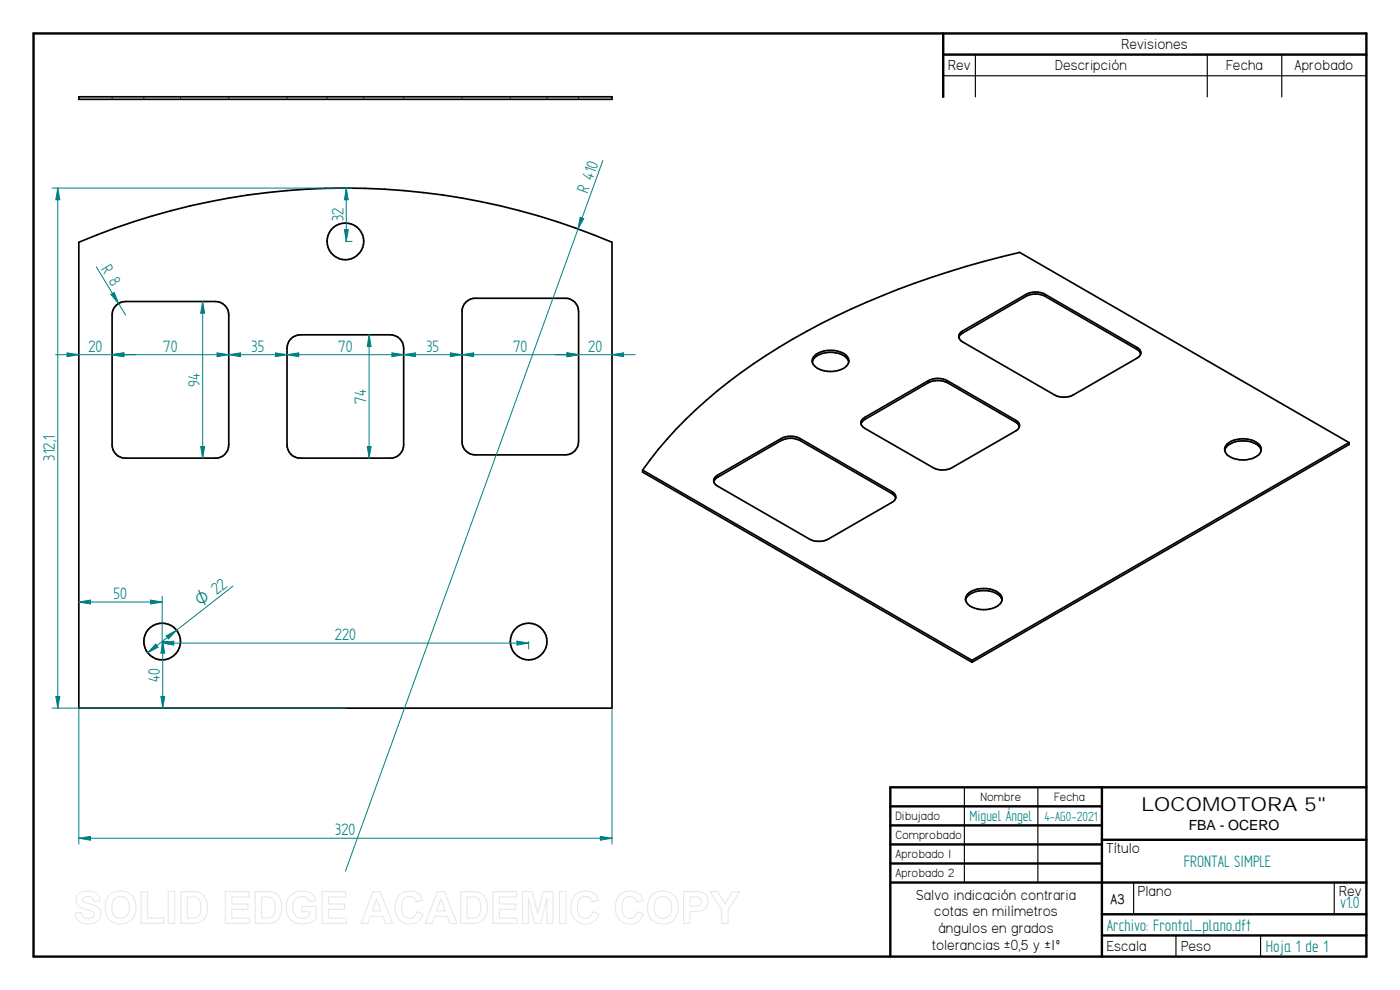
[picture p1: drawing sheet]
<svg xmlns="http://www.w3.org/2000/svg" width="420mm" height="297mm" viewBox="0 0 420 297" stroke-linecap="round" stroke-linejoin="round" font-family="sans-serif">
<g fill="none" stroke="#000" stroke-width=".72">
<path d="M10.1 10h400v277h-400zM283.1 10v19.1M283.1 16.4h127M330.7 236.2v50.8M410.1 236.2h-142.9v50.8M267.2 241.9h63.5M267.2 247.6h63.5M267.2 253.4h63.5M267.2 259.1h63.5M330.7 252h79.4M267.2 264.8h142.9M330.7 274.3h79.4"/>
<path d="M330.7 280.7h79.4"/>
</g>
<path d="M292.7 16.4v12.7M362.3 16.4v12.7M384.7 16.4v12.7M283.1 22.7h127M289.4 236.2v28.6M311.5 236.2v28.6M340.2 264.9v9.4M400.4 264.9v9.4M352.9 280.7v6.3M378.3 280.7v6.3" fill="none" stroke="#000" stroke-width=".34"/>
<g fill="none" stroke="#000" stroke-width=".51">
<path d="M23.7 29h160v.8h-160zM23.7 72.7a205 205 0 0 1 160 0v139.8h-160zM34.8 91.7a3.9 3.9 0 0 1 2.9-1.2h27a4 4 0 0 1 4 4v39a4 4 0 0 1-4 4h-27a4 4 0 0 1-4.1-4v-39a3.9 3.9 0 0 1 1.2-2.8zM139.8 90.6a4.1 4.1 0 0 1 2.9-1.1h27a3.9 3.9 0 0 1 3.9 4v39a4 4 0 0 1-3.9 4h-27a4 4 0 0 1-4-4v-39a4.1 4.1 0 0 1 1.1-2.9zM288.4 99.7l19.6-11.4a6.3 6.3 0 0 1 5.6 0l27.6 15.9a1.71 1.71 0 0 1 1.2 1.7 1.71 1.71 0 0 1-1.2 1.6l-19.1 11a6.2 6.2 0 0 1-5.6 0l-27.6-15.9a1.66 1.66 0 0 1-.5-2.9zM87.3 101.6a4.4 4.4 0 0 1 2.9-1.1h27a4 4 0 0 1 3.9 4v29a4 4 0 0 1-3.9 4h-27a4 4 0 0 1-4.1-4v-29a4.4 4.4 0 0 1 1.2-2.9zM243.8 108.6a5 5 0 0 1 5-2.9 6.3 6.3 0 0 1 5.7 2.3l.2 .6M244.5 106.7a8 8 0 0 1 9.5 0 2.39 2.39 0 0 1-1.2 4 7.7 7.7 0 0 1-8.7-1.4 1.98 1.98 0 0 1 .4-2.6zM287.7 101.3l.2-.5 1-.9 19.1-11a6.3 6.3 0 0 1 5.6 0l27.6 15.9 .5 .4 .6 1M258.4 127.2l.6-1 .5-.3 19.1-11.1a6.7 6.7 0 0 1 5.7 0l20.5 11.9 .5 .3 .6 1M259 125.6l19.6-11.4a6.3 6.3 0 0 1 5.7 0l20.5 11.9a1.71 1.71 0 0 1 1.2 1.6 1.71 1.71 0 0 1-1.2 1.6l-19.1 11a6.2 6.2 0 0 1-5.6 0l-20.6-11.8a1.68 1.68 0 0 1-.5-2.9zM367.6 135.1a4.9 4.9 0 0 1 5-2.8 6.2 6.2 0 0 1 5.7 2.3l.2 .5"/>
<path d="M368.2 133.3a7.7 7.7 0 0 1 10 .4 2.39 2.39 0 0 1-1.7 3.5 7.7 7.7 0 0 1-8.6-1.3 2.02 2.02 0 0 1 .3-2.6zM404.9 132.8l-113.2 65.3M404.9 132.8v.6l-113.2 65.3M404.9 132.8l-98.9-57.1a245.8 245.8 0 0 0-72.2 28.5 138 138 0 0 0-40.9 36.9M192.9 141.1v.5l98.8 57.1M192.9 141.1l98.8 57M214.2 144.5l.6-.9 .5-.4 19.1-11a6.3 6.3 0 0 1 5.7 0l27.6 15.9 .9 .8 .2 .5M214.8 143l19.6-11.4a6.3 6.3 0 0 1 5.7 0l27.6 15.9a1.71 1.71 0 0 1 1.1 1.6 1.71 1.71 0 0 1-1.1 1.6l-19.1 11.1a6.2 6.2 0 0 1-5.7 0l-27.6-16a1.65 1.65 0 0 1-.5-2.8zM290.5 178.1a8 8 0 0 1 9.5 0 2.17 2.17 0 0 1-.5 3.7 8.1 8.1 0 0 1-9-.5 2.11 2.11 0 0 1 0-3.2zM289.8 180a4.9 4.9 0 0 1 5-2.8 6.2 6.2 0 0 1 5.8 2.3l.1 .5M291.7 198.1v.6"/>
<circle cx="103.7" cy="72.4" r="5.5"/>
<circle cx="48.7" cy="192.5" r="5.5"/>
<circle cx="158.7" cy="192.5" r="5.5"/>
</g>
<g fill="none" stroke="#000" stroke-width=".3">
<path d="M33.6 29v.3M33.6 29.6v.2M43.2 29v.3M43.2 29.5v.3M54.2 29v.3M54.2 29.6v.2M68.7 29v.3M68.7 29.6v.2M86.1 29v.3M86.1 29.6v.2M98.2 29v.3M98.2 29.5v.3"/>
<path d="M109.2 29v.3M109.2 29.6v.2M121.1 29v.3M121.1 29.6v.2M138.7 29v.3M138.7 29.6v.2M153.2 29v.3M153.2 29.5v.3M164.2 29v.3M164.2 29.6v.2M173.6 29v.3M173.6 29.6v.2"/>
<path d="M288.9 99.5v.2M308 88.4v.3M313.6 88.4v.3M278.6 114.4v.2M284.3 114.4v.2M341.2 104.4v.2M234.4 131.7v.3M240.1 131.7v.3M259.5 125.4v.2M304.8 126.2v.3M215.3 142.7v.3M267.7 147.7v.2"/>
</g>
<path d="M23.7 212.5v40.8M183.7 212.5v40.8M180.2 251l3.5 .5-3.5 .6z" fill="none" stroke="#008080" stroke-width=".3"/>
<path d="M180.2 251l3.5 .5-3.5 .6z" fill="#008080"/>
<path d="M23.7 251.5l3.5-.5v1.1z" fill="none" stroke="#008080" stroke-width=".3"/>
<path d="M23.7 251.5l3.5-.5v1.1z" fill="#008080"/>
<path d="M69.9 175.9l-25.6 20M46.7 193.3l.7 .9-3.1 1.7zM23.7 251.5h160" fill="none" stroke="#008080" stroke-width=".3"/>
<path d="M46.7 193.3l.7 .9-3.1 1.7z" fill="#008080"/>
<path d="M49.9 190.8l3.1-1.7-2.4 2.6z" fill="none" stroke="#008080" stroke-width=".3"/>
<path d="M49.9 190.8l3.1-1.7-2.4 2.6z" fill="#008080"/>
<path d="M48.7 178.9v13.6M23.7 180.6l3.5-.6v1.2z" fill="none" stroke="#008080" stroke-width=".3"/>
<path d="M23.7 180.6l3.5-.6v1.2z" fill="#008080"/>
<path d="M45.2 180l3.5 .6-3.5 .6z" fill="none" stroke="#008080" stroke-width=".3"/>
<path d="M45.2 180l3.5 .6-3.5 .6z" fill="#008080"/>
<path d="M23.7 180.6h25M48.7 192.5h1.9M48.8 192.5l.6 3.5h-1.1z" fill="none" stroke="#008080" stroke-width=".3"/>
<path d="M48.8 192.5l.6 3.5h-1.1z" fill="#008080"/>
<path d="M48.3 209h1.1l-.6 3.5z" fill="none" stroke="#008080" stroke-width=".3"/>
<path d="M48.3 209h1.1l-.6 3.5z" fill="#008080"/>
<path d="M48.7 193l3.4-.6v1.1zM48.7 192.5v2.2M48.8 192.5v20M158.7 192.5v2.2" fill="none" stroke="#008080" stroke-width=".3"/>
<path d="M48.7 193l3.4-.6v1.1z" fill="#008080"/>
<path d="M155.1 192.4l3.6 .6-3.6 .5z" fill="none" stroke="#008080" stroke-width=".3"/>
<path d="M155.1 192.4l3.6 .6-3.6 .5z" fill="#008080"/>
<path d="M15.6 56.4h88.1M17.3 56.4l.6 3.5h-1.1zM48.7 193h110M15.6 212.5h88.1" fill="none" stroke="#008080" stroke-width=".3"/>
<path d="M17.3 56.4l.6 3.5h-1.1z" fill="#008080"/>
<path d="M16.8 209h1.1l-.6 3.5z" fill="none" stroke="#008080" stroke-width=".3"/>
<path d="M16.8 209h1.1l-.6 3.5z" fill="#008080"/>
<path d="M17.3 56.4v156.1M103.7 56.4h2M103.9 56.4l.6 3.5h-1.1zM103.7 72.4h2" fill="none" stroke="#008080" stroke-width=".3"/>
<path d="M103.9 56.4l.6 3.5h-1.1z" fill="#008080"/>
<path d="M103.4 68.9h1.1l-.6 3.5z" fill="none" stroke="#008080" stroke-width=".3"/>
<path d="M103.4 68.9h1.1l-.6 3.5z" fill="#008080"/>
<path d="M103.9 56.4v16M180.9 48.2l-77.2 213.2M174.1 65.2l1.1 .4-1.7 3.1z" fill="none" stroke="#008080" stroke-width=".3"/>
<path d="M174.1 65.2l1.1 .4-1.7 3.1z" fill="#008080"/>
<path d="M20.1 105.9l3.6 .5-3.6 .6z" fill="none" stroke="#008080" stroke-width=".3"/>
<path d="M20.1 105.9l3.6 .5-3.6 .6z" fill="#008080"/>
<path d="M33.6 106.4l3.6-.5v1.1z" fill="none" stroke="#008080" stroke-width=".3"/>
<path d="M33.6 106.4l3.6-.5v1.1z" fill="#008080"/>
<path d="M16.7 106.4h24M33.6 106.4l3.6-.5v1.1z" fill="none" stroke="#008080" stroke-width=".3"/>
<path d="M33.6 106.4l3.6-.5v1.1z" fill="#008080"/>
<path d="M65.1 105.9l3.6 .5-3.6 .6z" fill="none" stroke="#008080" stroke-width=".3"/>
<path d="M65.1 105.9l3.6 .5-3.6 .6z" fill="#008080"/>
<path d="M33.6 106.4h35.1M68.7 106.4l3.5-.5v1.1z" fill="none" stroke="#008080" stroke-width=".3"/>
<path d="M68.7 106.4l3.5-.5v1.1z" fill="#008080"/>
<path d="M82.7 105.9l3.4 .5-3.4 .6z" fill="none" stroke="#008080" stroke-width=".3"/>
<path d="M82.7 105.9l3.4 .5-3.4 .6z" fill="#008080"/>
<path d="M68.7 106.4h17.4M86.1 106.4l3.6-.5v1.1z" fill="none" stroke="#008080" stroke-width=".3"/>
<path d="M86.1 106.4l3.6-.5v1.1z" fill="#008080"/>
<path d="M117.6 105.9l3.5 .5-3.5 .6z" fill="none" stroke="#008080" stroke-width=".3"/>
<path d="M117.6 105.9l3.5 .5-3.5 .6z" fill="#008080"/>
<path d="M86.1 106.4h35M121.1 106.4l3.6-.5v1.1z" fill="none" stroke="#008080" stroke-width=".3"/>
<path d="M121.1 106.4l3.6-.5v1.1z" fill="#008080"/>
<path d="M135.2 105.9l3.5 .5-3.5 .6z" fill="none" stroke="#008080" stroke-width=".3"/>
<path d="M135.2 105.9l3.5 .5-3.5 .6z" fill="#008080"/>
<path d="M121.1 106.4h17.6M138.7 106.4l3.4-.5v1.1z" fill="none" stroke="#008080" stroke-width=".3"/>
<path d="M138.7 106.4l3.4-.5v1.1z" fill="#008080"/>
<path d="M170.2 105.9l3.4 .5-3.4 .6z" fill="none" stroke="#008080" stroke-width=".3"/>
<path d="M170.2 105.9l3.4 .5-3.4 .6z" fill="#008080"/>
<path d="M138.7 106.4h34.9M170.2 105.9l3.4 .5-3.4 .6z" fill="none" stroke="#008080" stroke-width=".3"/>
<path d="M170.2 105.9l3.4 .5-3.4 .6z" fill="#008080"/>
<path d="M183.7 106.4l3.4-.5v1.1z" fill="none" stroke="#008080" stroke-width=".3"/>
<path d="M183.7 106.4l3.4-.5v1.1z" fill="#008080"/>
<path d="M28.9 80.1l8.8 14.4M33.3 88.3l1-.5 1.3 3.3zM166.7 106.4h24" fill="none" stroke="#008080" stroke-width=".3"/>
<path d="M33.3 88.3l1-.5 1.3 3.3z" fill="#008080"/>
<path d="M60.8 90.5l.6 3.5h-1.2z" fill="none" stroke="#008080" stroke-width=".3"/>
<path d="M60.8 90.5l.6 3.5h-1.2z" fill="#008080"/>
<path d="M60.2 134h1.2l-.6 3.5z" fill="none" stroke="#008080" stroke-width=".3"/>
<path d="M60.2 134h1.2l-.6 3.5z" fill="#008080"/>
<path d="M60.8 90.5v47M110.8 100.5l.6 3.5h-1.2z" fill="none" stroke="#008080" stroke-width=".3"/>
<path d="M110.8 100.5l.6 3.5h-1.2z" fill="#008080"/>
<path d="M110.2 134h1.2l-.6 3.5z" fill="none" stroke="#008080" stroke-width=".3"/>
<path d="M110.2 134h1.2l-.6 3.5z" fill="#008080"/>
<path d="M110.8 100.5v37" fill="none" stroke="#008080" stroke-width=".3"/>
<g fill="none" stroke="#e6e6e6" stroke-width=".3">
<path d="M23.5 268.3a4.5 4.5 0 0 1 6.2 .6l.3 1.4-1.9 .1a1.83 1.83 0 0 0-1.5-1.4 1.83 1.83 0 0 0-1.9 .9v.2a3.3 3.3 0 0 0 2.6 1.2 2.99 2.99 0 0 1 3 3.1 2.99 2.99 0 0 1-3.4 2.8 3.6 3.6 0 0 1-4.4-3.3l1.8-.1a2.1 2.1 0 0 0 1.8 1.8 2.1 2.1 0 0 0 2.3-1.3 1.39 1.39 0 0 0-1.5-1.2 5.4 5.4 0 0 1-3.8-1.9 2.66 2.66 0 0 1 .4-2.9zM32.9 268.6a4.8 4.8 0 0 1 5.8-.6 4.8 4.8 0 0 1 2 5.5 4.7 4.7 0 0 1-5.7 3.6 4.7 4.7 0 0 1-3.4-5.9l.4-1.3zM34.3 269.8a2.67 2.67 0 0 1 3.2-.5 2.67 2.67 0 0 1 1.3 2.9 2.7 2.7 0 0 1-2.6 3.4 2.7 2.7 0 0 1-2.6-3.4l.2-1.6zM42.4 267.6h1.9v7.9h4.8v1.6h-6.7zM50.5 267.5h1.9v9.6h-1.9zM54.3 267.5h3.5a4 4 0 0 1 4.4 4.4 4.2 4.2 0 0 1-4.3 5.2h-3.6zM56.2 269.1a4.5 4.5 0 0 1 3.3 .5 4.9 4.9 0 0 1-.2 5.5l-1 .3-2.1 .1zM67.6 267.5h7.1v1.6h-5.1v2.1h4.8v1.6h-4.8v2.7h5.3v1.6h-7.3zM76.6 267.5h3.5a4 4 0 0 1 4.5 4.4 4.2 4.2 0 0 1-4.4 5.2h-3.6zM78.5 269.1a4.5 4.5 0 0 1 3.3 .5 4.9 4.9 0 0 1-.2 5.5l-1 .3-2.1 .1zM87.1 268.7a5.1 5.1 0 0 1 7.1 .1l.6 1.4-1.9 .3a2.65 2.65 0 0 0-3.3-1.4 2.65 2.65 0 0 0-1.7 3.1 2.97 2.97 0 0 0 1.5 3.1 2.97 2.97 0 0 0 3.5-.6v-1.1h-2.2v-1.7h4.2v3.9a5.7 5.7 0 0 1-8.2-.6 5.8 5.8 0 0 1 .4-6.5zM96.6 267.5h7.1v1.6h-5.1v2.1h4.8v1.6h-4.8v2.7h5.3v1.6h-7.3z"/>
<path d="M112 267.5h2.1l3.7 9.6h-2.1l-.8-2.2h-3.7l-.8 2.2h-2.1zM113 269.7l1.3 3.6h-2.6zM119.8 268.6a4.2 4.2 0 0 1 7.1 1.5l-1.9 .5a2.25 2.25 0 0 0-2.7-1.6 2.25 2.25 0 0 0-1.7 2.6 3.4 3.4 0 0 0 1.5 3.9 2.25 2.25 0 0 0 3-1.9l1.8 .6a4.3 4.3 0 0 1-5 2.9 4.3 4.3 0 0 1-3.3-4.7l.4-2.4zM131.3 267.5h2.1l3.7 9.6h-2.1l-.8-2.2h-3.7l-.8 2.2h-2.1zM132.3 269.7l1.3 3.6h-2.5zM138.2 267.5h3.6a4 4 0 0 1 4.4 4.4 4.2 4.2 0 0 1-4.4 5.2h-3.6zM140.2 269.1a4.5 4.5 0 0 1 3.3 .5 4.9 4.9 0 0 1-.2 5.5l-1 .3-2.1 .1zM147.9 267.5h7.1v1.6h-5.2v2.1h4.9v1.6h-4.9v2.7h5.4v1.6h-7.3zM156.8 267.5h2.9l1.7 6.5 1.7-6.5h2.9v9.6h-1.8v-7.6l-1.9 7.6h-1.9l-1.8-7.6v7.6h-1.8zM167.9 267.5h2v9.6h-2zM172.5 268.6a4.2 4.2 0 0 1 7.1 1.5l-1.9 .5a2.25 2.25 0 0 0-2.6-1.6 2.25 2.25 0 0 0-1.8 2.6 3.4 3.4 0 0 0 1.6 3.9 2.25 2.25 0 0 0 3-1.9l1.8 .6a4.3 4.3 0 0 1-5 2.9 4.3 4.3 0 0 1-3.4-4.7l.4-2.4zM185.9 268.6a4.2 4.2 0 0 1 7.1 1.5l-1.9 .5a2.25 2.25 0 0 0-2.7-1.6 2.25 2.25 0 0 0-1.7 2.6 3.4 3.4 0 0 0 1.6 3.9 2.25 2.25 0 0 0 3-1.9l1.8 .6a4.3 4.3 0 0 1-5 2.9 4.3 4.3 0 0 1-3.4-4.7l.4-2.4z"/>
<path d="M195.7 268.6a4.8 4.8 0 0 1 5.8-.6 4.8 4.8 0 0 1 2 5.5 4.7 4.7 0 0 1-5.8 3.6 4.7 4.7 0 0 1-3.3-5.9l.4-1.3zM197.1 269.8a2.67 2.67 0 0 1 3.1-.5 2.67 2.67 0 0 1 1.4 2.9 2.7 2.7 0 0 1-2.6 3.4 2.7 2.7 0 0 1-2.7-3.4l.3-1.6zM205.1 267.5h3.1a3.6 3.6 0 0 1 3.9 1.4 3.1 3.1 0 0 1-.1 3.3 3.1 3.1 0 0 1-3.2 1.3h-1.7v3.6h-2zM207.1 269.1a3.9 3.9 0 0 1 3.1 .5 1.44 1.44 0 0 1 0 1.7 1.44 1.44 0 0 1-1.5 .6h-1.6zM213.1 267.5h2.2l2.3 3.7 2.2-3.7h2.2l-3.5 5.5v4.1h-1.9v-4.1z"/>
</g>
<text font-size="5.8" x="342.5" y="243.3">LOCOMOTORA 5&quot;</text>
<g font-size="5.6" fill="#008080">
<text x="176.3" y="58.2" transform="rotate(-70 176.3 58.2)">R 410</text>
<text x="103.1" y="66.4" transform="rotate(-90 103.1 66.4)">32</text>
<text x="30.3" y="80.6" transform="rotate(59 30.3 80.6)">R 8</text>
<text x="26.5" y="105.6">20</text>
<text x="49" y="105.6">70</text>
<text x="75.5" y="105.6">35</text>
<text x="101.5" y="105.6">70</text>
<text x="128" y="105.6">35</text>
<text x="154" y="105.6">70</text>
<text x="176.6" y="105.6">20</text>
<text x="59.9" y="116.1" transform="rotate(-90 59.9 116.1)">94</text>
<text x="109.9" y="121.1" transform="rotate(-90 109.9 121.1)">74</text>
<text x="16.5" y="138.2" transform="rotate(-90 16.5 138.2)">312,1</text>
<text x="34.1" y="179.7">50</text>
<text x="100.5" y="192.1">220</text>
<text x="48" y="204.6" transform="rotate(-90 48 204.6)">40</text>
<text x="100.6" y="250.7">320</text>
<text x="355.3" y="260.3">FRONTAL SIMPLE</text>
<text x="402.3" y="272.6">v1.0</text>
<text x="332.2" y="279.2">Archivo: Frontal_plano.dft</text>
<text x="379.8" y="285.6">Hoja 1 de 1</text>
</g>
<text font-size="5.4" fill="#008080" x="60.3" y="182.2" transform="rotate(-38 60.3 182.2)">O 22</text>
<text font-size="5.1" fill="#008080" x="290.9" y="246.4">Miguel Ángel</text>
<g font-size="4.9">
<text x="336.6" y="14.7">Revisiones</text>
<text x="284.6" y="21.1">Rev</text>
<text x="316.7" y="21.1">Descripción</text>
<text x="368" y="21.1">Fecha</text>
<text x="388.5" y="21.1">Aprobado</text>
<text x="332" y="256">Título</text>
<text x="274.9" y="269.9">Salvo indicación contraria</text>
<text x="341.5" y="268.8">Plano</text>
<text x="401.9" y="268.8">Rev</text>
<text x="280.4" y="274.9">cotas en milímetros</text>
<text x="281.6" y="280">ángulos en grados</text>
<text x="279.6" y="284.9">tolerancias ±0,5 y ±1º</text>
<text x="332.2" y="285.4">Escala</text>
<text x="354.4" y="285.4">Peso</text>
</g>
<text font-size="4.7" x="333.2" y="271.1">A3</text>
<text font-size="4.5" fill="#008080" x="313.4" y="246.3">4-AG0-2021</text>
<text font-size="4.2" x="356.8" y="249">FBA - OCERO</text>
<g font-size="4.1">
<text x="294.3" y="240.4">Nombre</text>
<text x="316.4" y="240.4">Fecha</text>
<text x="268.7" y="246.1">Dibujado</text>
<text x="268.7" y="251.8">Comprobado</text>
<text x="268.7" y="257.5">Aprobado 1</text>
<text x="268.7" y="263.2">Aprobado 2</text>
</g>
</svg>
